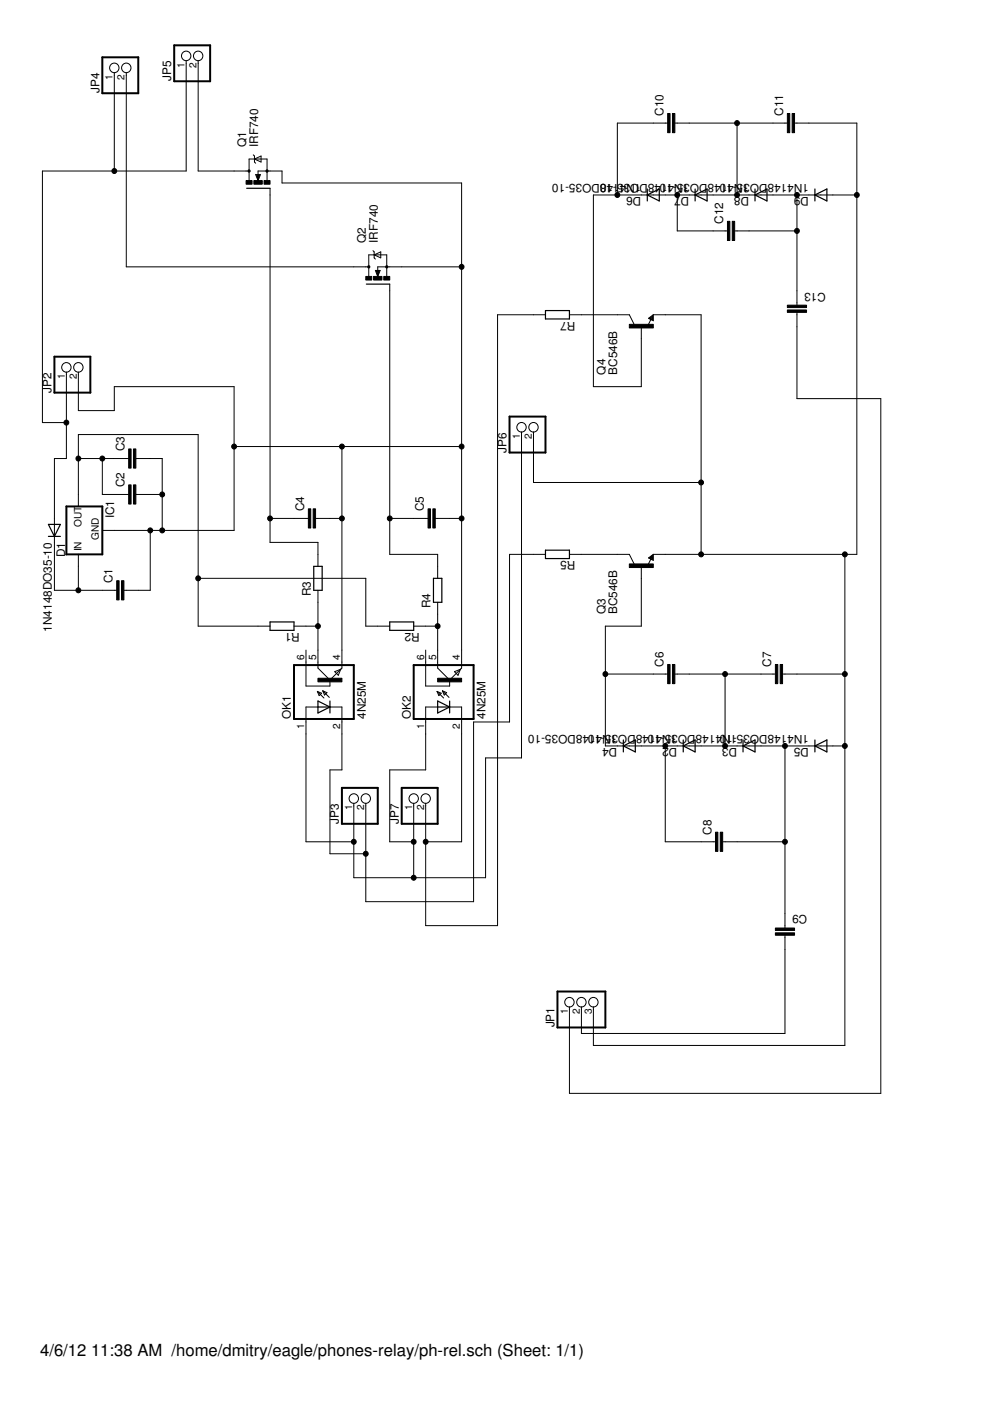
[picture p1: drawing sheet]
<svg xmlns="http://www.w3.org/2000/svg" width="210mm" height="297mm" viewBox="0 0 210 297" stroke-linecap="round" stroke-linejoin="round" font-family="sans-serif">
<g fill="none" stroke="#000" stroke-width=".21">
<circle cx="24.2" cy="14.4" r="1"/>
<circle cx="26.8" cy="14.4" r="1"/>
<circle cx="39.5" cy="11.9" r="1"/>
<circle cx="42" cy="11.9" r="1"/>
<circle cx="14.1" cy="77.9" r="1"/>
<circle cx="16.6" cy="77.9" r="1"/>
<circle cx="110.6" cy="90.6" r="1"/>
<circle cx="113.1" cy="90.6" r="1"/>
<circle cx="75" cy="169.3" r="1"/>
<circle cx="77.5" cy="169.3" r="1"/>
<circle cx="87.7" cy="169.3" r="1"/>
<circle cx="90.2" cy="169.3" r="1"/>
<circle cx="120.7" cy="212.5" r="1"/>
<circle cx="123.3" cy="212.5" r="1"/>
<circle cx="125.8" cy="212.5" r="1"/>
</g>
<g fill="#000" stroke="#000" stroke-width=".21">
<path d="M24.2 15.4v.6zM24.2 16v20.3zM26.8 15.4v.6zM39.5 12.8v.6zM39.5 13.4v22.9zM42 12.8v.6zM9 36.3v53.3zM9 36.3h15.2zM24.2 36.3h15.3zM42 13.4v22.9zM49.6 36.3h2.6zM42 36.3h7.6z"/>
<path d="M52.2 36.3h.6zM52.8 36.3v2zM52.8 33.7v2.6zM52.8 33.7h1.2zM54 33.7h2.6zM54 33.7l1.3 .7zM54 33.7v.7zM54 33.1v.6zM53.7 32.8l.3 .3zM54 34.4l.2 .2zM54.2 37l.5 1.3zM54.7 36.3h1.9z"/>
<path d="M55.2 37l-.5 1.3zM54.7 36.3v.8zM54.2 37h1zM55.3 33.1v1.3zM54 33.7l1.3-.6zM56.6 36.3v2zM56.6 33.7v2.6zM56.6 36.3h.7zM57.3 39.9v1.4zM57.3 36.3h2.5zM59.8 36.3v2.5zM59.8 38.8h38.1z"/>
<path d="M130.9 26.1v15.2zM138.5 26.1h2.6zM130.9 26.1h7.6zM141.1 26.1h.5zM143.1 26.1h.5zM143.6 26.1h2.5zM146.1 26.1h10.2zM163.9 26.1h2.5zM156.3 26.1h7.6zM166.4 26.1h.5zM168.5 26.1h.5zM169 26.1h2.5z"/>
<path d="M171.5 26.1h10.2zM26.8 16v40.6zM75 56.6h2.6zM26.8 56.6h48.2zM77.6 56.6h.6zM78.2 56.6v2zM78.2 54v2.6zM78.2 54h1.1zM79.3 54h2.7zM79.3 54l1.4 .7zM79.3 54v.7zM79.3 53.4v.6z"/>
<path d="M79.1 53.1l.2 .3zM79.3 54.7l.3 .2zM79.6 57.3l.5 1.3zM80.1 56.6h1.9zM80.6 57.3l-.5 1.3zM80.1 56.6v.9zM79.6 57.3h1zM80.7 53.4v1.3zM79.3 54l1.4-.6zM82 56.6v2zM82 54v2.6zM82 56.6h.6z"/>
<path d="M82.6 56.6h2.6zM85.2 56.6h12.7zM97.9 38.8v17.8zM125.8 41.3h5.1zM130.9 41.3h5.1zM136 41.3h2.5zM138.5 41.3h2.6zM141.1 41.3h2.5zM143.6 41.3h2.5zM143.6 41.3v7.7zM146.1 41.3h2.6zM151.2 49h2.5z"/>
<path d="M148.7 41.3h2.5zM143.6 49h7.6zM151.2 41.3h5.1zM153.7 49h.5zM155.8 49h.5zM156.3 41.3h2.5zM156.3 26.1v15.2zM156.3 49h2.5zM158.8 41.3h2.6zM158.8 49h10.2zM161.4 41.3h2.5zM163.9 41.3h5.1z"/>
<path d="M169 41.3h2.5zM169 41.3v7.7zM171.5 41.3h2.6zM174.1 41.3h2.5zM176.6 41.3h5.1zM181.7 26.1v15.2zM181.7 41.3v76.2zM14.1 78.9v.5zM14.1 79.4v10.2zM16.6 78.9v.5zM82.6 60.2v1.5zM105.5 66.7v129.6z"/>
<path d="M113.1 66.7h2.6zM105.5 66.7h7.6zM120.7 66.7h2.6zM130.9 66.7h2.5zM123.3 66.7h7.6zM133.4 66.7l1 2.1zM136 69.3v2.5zM136 71.8v10.2zM137.5 67.5l1-.8zM138 67.7l-.6 1.3zM138.5 66.7v1.3zM137.5 67.5l1 .5z"/>
<path d="M138.5 66.7h2.6zM141.1 66.7h7.6zM169 61.7v2.5zM169 66.7v2.6zM169 64.2v.5zM169 66.2v.5zM169 49v12.7zM9 89.6h5.1zM14.1 89.6v7.6zM11.5 97.2h2.6zM16.6 97.2h5.1zM16.6 92.1v5.1z"/>
<path d="M16.6 79.4v7.7zM21.7 97.2h2.5zM24.2 97.2h2.6zM16.6 87.1h7.6zM24.2 82v5.1zM26.8 97.2h.5zM28.8 97.2h.5zM29.3 97.2h2.6zM31.9 97.2h2.5zM34.4 97.2v7.6zM16.6 92.1h25.4zM24.2 82h25.4z"/>
<path d="M49.6 82v12.7zM49.6 94.7h22.9zM72.5 94.7h25.4zM97.9 56.6v38.1zM110.6 91.6v.5zM110.6 92.1v68.6zM113.1 91.6v.5zM125.8 41.3v40.7zM125.8 82h10.2zM169 69.3v15.2zM169 84.5h17.8zM11.5 109.9v2.6z"/>
<path d="M11.5 112.5v2.5zM11.5 97.2v12.7zM11.5 115v10.2zM16.6 104.8v2.6zM16.6 97.2v7.6zM21.7 97.2v7.6zM24.2 104.8h2.6zM21.7 112.5h2.5zM21.7 104.8h2.5zM24.2 112.5h7.7zM26.8 104.8h.5zM28.8 104.8h.5z"/>
<path d="M29.3 104.8h2.6zM31.9 112.5h2.5zM31.9 104.8h2.5zM34.4 104.8v7.7zM34.4 112.5h15.2zM49.6 94.7v17.8zM57.3 109.9v5.1zM57.3 41.3v68.6zM62.3 109.9h2.6zM57.3 109.9h5zM64.9 109.9h.5zM66.9 109.9h.5z"/>
<path d="M67.4 117.5v2.6zM57.3 115h10.1zM67.4 115v2.5zM67.4 109.9h2.6zM70 109.9h2.5zM72.5 94.7v15.2zM82.6 109.9v7.6zM82.6 61.7v48.2zM87.7 109.9h2.6zM82.6 109.9h5.1zM90.3 109.9h.5zM92.3 109.9h.5z"/>
<path d="M82.6 117.5h10.2zM92.8 109.9h2.5zM95.3 109.9h2.6zM97.9 94.7v15.2zM108 117.5h5.1zM113.1 117.5h2.6zM113.1 92.1v10.2zM120.7 117.5h2.6zM123.3 117.5h7.6zM130.9 117.5h2.5zM133.4 117.5l1 2.1zM137.5 118.3l1-.8z"/>
<path d="M138 118.5l-.6 1.3zM138.5 117.5v1.3zM137.5 118.3l1 .5zM138.5 117.5h2.6zM141.1 117.5h7.6zM148.7 102.3v15.2zM113.1 102.3h35.6zM148.7 66.7v35.6zM148.7 117.5h30.4zM179.1 117.5h2.6zM11.5 125.2h5.1zM16.6 117.5v2.6z"/>
<path d="M16.6 120.1v5.1zM16.6 125.2h5.1zM21.7 125.2h2.5zM24.2 125.2h.5zM26.3 125.2h.5zM26.8 125.2h2.5zM29.3 125.2h2.6zM31.9 112.5v12.7zM42 122.6v10.2zM42 92.1v30.5zM54.7 132.8h2.6zM42 132.8h12.7z"/>
<path d="M62.3 132.8h2.6zM64.9 137.8v2.6zM67.4 125.2v2.5zM67.4 137.8v2.6zM64.9 132.8h2.5zM67.4 132.8v5zM67.4 127.7v5.1zM72.5 137.8v2.6zM72.5 109.9v27.9zM77.6 122.6v10.2zM42 122.6h35.6zM80.1 132.8h2.5z"/>
<path d="M77.6 132.8h2.5zM87.7 132.8h2.6zM90.3 137.8v2.6zM92.8 120.1v2.5zM92.8 127.7v2.5zM92.8 137.8v2.6zM92.8 117.5v2.6zM90.3 132.8h2.5zM92.8 132.8v5zM92.8 130.2v2.6zM97.9 137.8v2.6zM97.9 109.9v27.9z"/>
<path d="M128.4 132.8h7.6zM136 120.1v2.5zM136 122.6v10.2zM64.9 153.1v2.5zM64.9 140.4v5.1zM64.9 149.9v3.2zM64.9 149.9h2.5zM67.3 146.6l.4 .9zM67.4 141.6l2.6 2.6zM67.4 140.4v1.2zM67.7 147.5l.5-.5zM67.3 146.6l.9 .4z"/>
<path d="M68.4 146.5l.4 .9zM67.3 146.6l1.4 1.4zM68.8 147.4l.5-.5zM68.4 146.5l.9 .4zM68.4 146.5l1.4 1.4zM64.9 145.5h5.1zM70 144.4v1.1zM70 149.9h2.5zM70 144.2l2.2-2.3zM71 142.4l1.2-.5zM71 142.4l.7 .8zM72.2 141.9l.3-.3z"/>
<path d="M72.2 141.9l-.5 1.3zM72.5 153.1v2.5zM72.5 149.9v3.2zM72.5 140.4v1.2zM72.5 155.6v7.6zM90.3 153.1v2.5zM90.3 140.4v5.1zM90.3 149.9v3.2zM90.3 149.9h2.5zM90.3 155.6v7.6zM92.7 146.6l.3 .9zM92.8 141.6l2.5 2.6z"/>
<path d="M92.8 140.4v1.2zM93 147.5l.6-.5zM92.7 146.6l.9 .4zM93.8 146.5l.4 .9zM92.7 146.6l1.4 1.4zM94.2 147.4l.5-.5zM93.8 146.5l.9 .4zM93.8 146.5l1.4 1.4zM90.3 145.5h5zM95.3 144.4v1.1zM95.3 149.9h2.6zM95.3 144.2l2.3-2.3z"/>
<path d="M96.3 142.4l1.3-.5zM96.3 142.4l.8 .8zM97.6 141.9l.3-.3zM97.6 141.9l-.5 1.3zM97.9 153.1v2.5zM97.9 149.9v3.2zM97.9 140.4v1.2zM97.9 155.6v22.9zM100.4 153.1h7.6zM108 117.5v35.6zM128.4 142.9v15.3zM128.4 142.9h10.1z"/>
<path d="M128.4 132.8v10.1zM130.9 158.2h2.5zM128.4 158.2h2.5zM133.4 158.2h2.6zM136 158.2h5.1zM138.5 142.9h2.6zM141.1 142.9h.5zM141.1 158.2h2.5zM143.6 158.2h2.5zM143.1 142.9h.5zM143.6 142.9h2.5zM146.1 142.9h7.6z"/>
<path d="M146.1 158.2h2.6zM148.7 158.2h5zM153.7 158.2h2.6zM153.7 142.9h7.7zM153.7 142.9v15.3zM156.3 158.2h2.5zM158.8 158.2h2.6zM161.4 142.9h2.5zM161.4 158.2h5zM163.9 142.9h.5zM165.9 142.9h.5zM166.4 158.2h5.1z"/>
<path d="M166.4 142.9h2.6zM171.5 158.2h2.6zM174.1 158.2h2.5zM176.6 158.2h2.5zM179.1 142.9v15.3zM169 142.9h10.1zM179.1 117.5v25.4zM64.9 155.6v22.9zM70 163.2v17.8zM70 163.2h2.5zM75 170.3v.6zM75 170.9v7.6z"/>
<path d="M64.9 178.5h10.1zM77.6 170.3v.6zM82.6 163.2v15.3zM82.6 178.5h5.1zM87.7 170.3v.6zM87.7 170.9v7.6zM90.3 170.3v.6zM82.6 163.2h7.7zM90.3 170.9v7.6zM90.3 178.5h7.6zM103 160.7v25.4zM103 160.7h7.6z"/>
<path d="M141.1 158.2v20.3zM148.7 178.5h2.5zM141.1 178.5h7.6zM151.2 178.5h.5zM153.2 178.5h.5zM153.7 178.5h2.6zM156.3 178.5h10.1zM166.4 158.2v20.3zM70 181h7.6zM75 178.5v7.6zM77.6 170.9v10.1zM77.6 181v10.2z"/>
<path d="M77.6 191.2h22.8zM87.7 178.5v7.6zM75 186.1h12.7zM90.3 178.5v17.8zM100.4 153.1v38.1zM87.7 186.1h15.3zM90.3 196.3h15.2zM166.4 193.7v2.6zM166.4 196.3v.5zM166.4 198.3v.5zM166.4 178.5v15.2zM120.7 213.5v.5z"/>
<path d="M120.7 214v17.8zM123.3 213.5v.5zM123.3 214v5.1zM123.3 219.1h43.1zM125.8 213.5v.5zM125.8 214v7.7zM166.4 198.8v2.5zM166.4 201.3v17.8zM120.7 231.8h66.1zM125.8 221.7h53.3zM179.1 158.2v63.5zM186.8 84.5v147.3z"/>
<circle cx="24.2" cy="36.3" r=".52"/>
<circle cx="156.3" cy="26.1" r=".52"/>
<circle cx="97.9" cy="56.6" r=".52"/>
<circle cx="130.9" cy="41.3" r=".52"/>
<circle cx="143.6" cy="41.3" r=".52"/>
<circle cx="156.3" cy="41.3" r=".52"/>
<circle cx="169" cy="41.3" r=".52"/>
<circle cx="169" cy="49" r=".52"/>
<circle cx="181.7" cy="41.3" r=".52"/>
<circle cx="14.1" cy="89.6" r=".52"/>
<circle cx="16.6" cy="97.2" r=".52"/>
<circle cx="21.7" cy="97.2" r=".52"/>
<circle cx="49.6" cy="94.7" r=".52"/>
<circle cx="72.5" cy="94.7" r=".52"/>
<circle cx="97.9" cy="94.7" r=".52"/>
<circle cx="31.8" cy="112.5" r=".52"/>
<circle cx="34.4" cy="104.8" r=".52"/>
<circle cx="34.4" cy="112.5" r=".52"/>
<circle cx="57.2" cy="109.9" r=".52"/>
<circle cx="72.5" cy="109.9" r=".52"/>
<circle cx="82.6" cy="109.9" r=".52"/>
<circle cx="97.9" cy="109.9" r=".52"/>
<circle cx="148.6" cy="117.5" r=".52"/>
<circle cx="148.6" cy="102.3" r=".52"/>
<circle cx="179.1" cy="117.5" r=".52"/>
<circle cx="16.6" cy="125.2" r=".52"/>
<circle cx="42" cy="122.6" r=".52"/>
<circle cx="67.4" cy="132.8" r=".52"/>
<circle cx="92.8" cy="132.8" r=".52"/>
<circle cx="128.3" cy="142.9" r=".52"/>
<circle cx="141" cy="158.2" r=".52"/>
<circle cx="153.7" cy="158.2" r=".52"/>
<circle cx="153.7" cy="142.9" r=".52"/>
<circle cx="166.4" cy="158.2" r=".52"/>
<circle cx="179.1" cy="158.2" r=".52"/>
<circle cx="179.1" cy="142.9" r=".52"/>
<circle cx="75" cy="178.5" r=".52"/>
<circle cx="87.7" cy="178.5" r=".52"/>
<circle cx="90.2" cy="178.5" r=".52"/>
<circle cx="166.4" cy="178.5" r=".52"/>
<circle cx="77.5" cy="181" r=".52"/>
<circle cx="87.7" cy="186.1" r=".52"/>
</g>
<g fill="#000" stroke="#000" stroke-width=".42">
<path d="M21.7 12.1v7.7zM21.7 19.8h7.6zM29.3 12.1v7.7zM21.7 12.1h7.6zM36.9 9.6v7.6zM36.9 17.2h7.7zM44.6 9.6v7.6zM36.9 9.6h7.7zM11.5 75.6v7.6zM11.5 75.6h7.7zM11.5 83.2h7.7zM19.2 75.6v7.6z"/>
<path d="M108 88.3v7.6zM108 95.9h7.7zM115.7 88.3v7.6zM108 88.3h7.7zM14.1 107.4v10.1zM14.1 117.5h7.6zM21.7 107.4v10.1zM14.1 107.4h7.6zM62.3 152.4h12.7zM62.3 141h12.7zM62.3 141v11.4zM75 141v11.4z"/>
<path d="M87.7 152.4h12.7zM87.7 141h12.7zM87.7 141v11.4zM100.4 141v11.4zM72.5 167v7.7zM72.5 174.7h7.6zM80.1 167v7.7zM72.5 167h7.6zM85.2 167v7.7zM85.2 174.7h7.6zM92.8 167v7.7zM85.2 167h7.6z"/>
<path d="M118.2 210.2v7.6zM118.2 217.8h10.2zM128.4 210.2v7.6zM118.2 210.2h10.2z"/>
</g>
<g fill="#000" stroke="#000" stroke-width=".21">
<path d="M52.2 38.3h1.2v.8h-1.2zM53.8 38.3h1.8v.8h-1.8zM56 38.3h1.3v.8h-1.3zM141.6 24.1h.5v4h-.5zM142.6 24.1h.5v4h-.5zM166.9 24.1h.5v4h-.5zM168 24.1h.5v4h-.5zM77.6 58.6h1.2v.8h-1.2zM79.2 58.6h1.8v.8h-1.8zM81.4 58.6h1.2v.8h-1.2zM154.2 46.9h.5v4.1h-.5zM155.3 46.9h.5v4.1h-.5z"/>
<path d="M133.4 68.8h5.1v.7h-5.1zM166.9 65.7h4.1v.5h-4.1zM166.9 64.7h4.1v.5h-4.1zM27.3 95.2h.5v4h-.5zM28.3 95.2h.5v4h-.5zM27.3 102.8h.5v4.1h-.5zM28.3 102.8h.5v4.1h-.5zM65.4 107.9h.5v4h-.5zM66.4 107.9h.5v4h-.5zM90.8 107.9h.5v4h-.5zM91.8 107.9h.5v4h-.5zM24.7 123.1h.6v4.1h-.6z"/>
<path d="M25.8 123.1h.5v4.1h-.5zM133.4 119.6h5.1v.7h-5.1zM67.4 143.8h5.1v.8h-5.1zM92.8 143.8h5.1v.8h-5.1zM141.6 140.9h.5v4h-.5zM142.6 140.9h.5v4h-.5zM164.4 140.9h.5v4h-.5zM165.4 140.9h.5v4h-.5zM151.7 176.4h.5v4.1h-.5zM152.7 176.4h.5v4.1h-.5zM164.4 197.8h4.1v.5h-4.1zM164.4 196.8h4.1v.5h-4.1z"/>
</g>
<g fill="#000" stroke="#000" stroke-width=".25">
<path d="M52.3 39.9h5zM137.2 41.3l2.6 1.3zM137.2 41.3v1.3zM137.2 40.1v1.2zM137.2 41.3l2.6-1.2zM139.8 40.1v2.5zM147.4 41.3l2.5 1.3zM147.4 41.3v1.3zM147.4 40.1v1.2zM147.4 41.3l2.5-1.2zM149.9 40.1v2.5zM160.1 41.3l2.5 1.3z"/>
<path d="M160.1 41.3v1.3zM160.1 40.1v1.2zM160.1 41.3l2.5-1.2zM162.6 40.1v2.5zM172.8 41.3l2.5 1.3zM172.8 41.3v1.3zM172.8 40.1v1.2zM172.8 41.3l2.5-1.2zM175.3 40.1v2.5zM77.7 60.2h4.9zM115.7 67.6h5zM115.7 65.8v1.8z"/>
<path d="M115.7 65.8h5zM120.7 65.8v1.8zM137.8 67.5l.5 .3zM138.3 67.4v.4zM138 67.5l.3-.1zM138.4 67v.8zM137.8 67.5l.6-.5zM10.3 111.2l1.2 2.5zM12.8 111.2l-1.3 2.5zM10.3 113.7h1.2zM11.5 113.7h1.3zM10.3 111.2h2.5z"/>
<path d="M115.7 118.4h5zM115.7 116.6v1.8zM115.7 116.6h5zM120.7 116.6v1.8zM137.8 118.3l.5 .3zM138.3 118.2v.4zM138 118.3l.3-.1zM138.4 117.8v.8zM137.8 118.3l.6-.5zM57.3 133.6h5zM57.3 131.9v1.7zM57.3 131.9h5z"/>
<path d="M62.3 131.9v1.7zM66.5 120.1v5.1zM68.3 120.1v5.1zM66.5 120.1h1.8zM66.5 125.2h1.8zM82.6 133.6h5.1zM82.6 131.9v1.7zM82.6 131.9h5.1zM87.7 131.9v1.7zM91.9 122.6v5.1zM93.7 122.6v5.1zM91.9 122.6h1.8z"/>
<path d="M91.9 127.7h1.8zM67.4 148.6l2.6 1.3zM67.4 148.6v1.3zM67.4 149.9h2.6zM67.4 149.9v1.3zM67.4 151.2l2.6-1.3zM70 148.6v1.3zM70 149.9v1.3zM92.8 148.6l2.5 1.3zM92.8 148.6v1.3zM92.8 149.9h2.5zM92.8 149.9v1.3z"/>
<path d="M92.8 151.2l2.5-1.3zM95.3 148.6v1.3zM95.3 149.9v1.3zM132.2 158.2l2.5 1.2zM132.2 158.2v1.2zM132.2 156.9v1.3zM132.2 158.2l2.5-1.3zM134.7 156.9v2.5zM144.9 158.2l2.5 1.2zM144.9 158.2v1.2zM144.9 156.9v1.3zM144.9 158.2l2.5-1.3z"/>
<path d="M147.4 156.9v2.5zM157.5 158.2l2.6 1.2zM157.5 158.2v1.2zM157.5 156.9v1.3zM157.5 158.2l2.6-1.3zM160.1 156.9v2.5zM172.8 158.2l2.5 1.2zM172.8 158.2v1.2zM172.8 156.9v1.3zM172.8 158.2l2.5-1.3zM175.3 156.9v2.5z"/>
</g>
<path d="M52.7 36.2h.2v.2h-.2zM56.5 36.2h.2v.2h-.2zM78.1 56.5h.2v.2h-.2zM81.9 56.5h.2v.2h-.2z" fill="none" stroke="#000" stroke-width=".42"/>
<path d="M54.5 37.1l.2 .9zM55 37.1l-.3 .9zM54.7 37.1v.3zM54.7 37.1h.3zM79.8 57.5l.3 .9zM80.3 57.5l-.2 .9zM80.1 57.5v.2zM80.1 57.5h.2z" fill="#000" stroke="#000" stroke-width=".32"/>
<g font-size="3.5">
<text x="8.5" y="287.5">4/6/12</text>
<text x="19.3" y="287.5">11:38 AM /home/dmitry/eagle/phones-relay/ph-rel.sch (Sheet: 1/1)</text>
</g>
<g font-size="2.5">
<text x="36.3" y="17.2" transform="rotate(-90 36.3 17.2)">JP5</text>
<text x="21.1" y="19.8" transform="rotate(-90 21.1 19.8)">JP4</text>
<text x="140.7" y="24.6" transform="rotate(-90 140.7 24.6)">C10</text>
<text x="166.1" y="24.6" transform="rotate(-90 166.1 24.6)">C11</text>
<text x="52.2" y="31.2" transform="rotate(-90 52.2 31.2)">Q1</text>
<text x="54.7" y="31.2" transform="rotate(-90 54.7 31.2)">IRF740</text>
<text x="130" y="39" transform="rotate(-180 130 39)">18</text>
<text x="136" y="41.8" transform="rotate(-180 136 41.8)">D6</text>
<text x="146.1" y="39" transform="rotate(-180 146.1 39)">1N4148D1ON3451-40DO35-10</text>
<text x="146.1" y="41.8" transform="rotate(-180 146.1 41.8)">D7</text>
<text x="156.2" y="39" transform="rotate(-180 156.2 39)">-411048DO35-10</text>
<text x="158.8" y="39" transform="rotate(-180 158.8 39)">1N</text>
<text x="158.8" y="41.8" transform="rotate(-180 158.8 41.8)">D8</text>
<text x="171.5" y="39" transform="rotate(-180 171.5 39)">1N4148DO35</text>
<text x="171.5" y="41.8" transform="rotate(-180 171.5 41.8)">D9</text>
<text x="153.4" y="47.4" transform="rotate(-90 153.4 47.4)">C12</text>
<text x="77.6" y="51.5" transform="rotate(-90 77.6 51.5)">Q2</text>
<text x="80.1" y="51.5" transform="rotate(-90 80.1 51.5)">IRF740</text>
<text x="175.1" y="62" transform="rotate(-180 175.1 62)">C13</text>
<text x="122" y="68.2" transform="rotate(-180 122 68.2)">R7</text>
<text x="10.9" y="83.2" transform="rotate(-90 10.9 83.2)">JP2</text>
<text x="128.3" y="79.4" transform="rotate(-90 128.3 79.4)">Q4</text>
<text x="130.9" y="79.4" transform="rotate(-90 130.9 79.4)">BC546B</text>
<text x="26.4" y="95.7" transform="rotate(-90 26.4 95.7)">C3</text>
<text x="107.4" y="95.9" transform="rotate(-90 107.4 95.9)">JP6</text>
<text x="26.4" y="103.3" transform="rotate(-90 26.4 103.3)">C2</text>
<text x="24.2" y="109.9" transform="rotate(-90 24.2 109.9)">IC1</text>
<text x="64.5" y="108.4" transform="rotate(-90 64.5 108.4)">C4</text>
<text x="89.9" y="108.4" transform="rotate(-90 89.9 108.4)">C5</text>
<text x="13.8" y="118.2" transform="rotate(-90 13.8 118.2)">D1</text>
<text x="122" y="119" transform="rotate(-180 122 119)">R5</text>
<text x="23.9" y="123.6" transform="rotate(-90 23.9 123.6)">C1</text>
<text x="65.9" y="126.4" transform="rotate(-90 65.9 126.4)">R3</text>
<text x="91.3" y="129" transform="rotate(-90 91.3 129)">R4</text>
<text x="128.3" y="130.2" transform="rotate(-90 128.3 130.2)">Q3</text>
<text x="130.9" y="130.2" transform="rotate(-90 130.9 130.2)">BC546B</text>
<text x="11" y="133.9" transform="rotate(-90 11 133.9)">1N4148DO35-10</text>
<text x="63.6" y="134.3" transform="rotate(-180 63.6 134.3)">R1</text>
<text x="89" y="134.3" transform="rotate(-180 89 134.3)">R2</text>
<text x="140.7" y="141.4" transform="rotate(-90 140.7 141.4)">C6</text>
<text x="163.5" y="141.4" transform="rotate(-90 163.5 141.4)">C7</text>
<text x="61.7" y="152.4" transform="rotate(-90 61.7 152.4)">OK1</text>
<text x="77.6" y="152.4" transform="rotate(-90 77.6 152.4)">4N25M</text>
<text x="87.1" y="152.4" transform="rotate(-90 87.1 152.4)">OK2</text>
<text x="103" y="152.4" transform="rotate(-90 103 152.4)">4N25M</text>
<text x="128.3" y="155.8" transform="rotate(-180 128.3 155.8)">-411048DO35-10</text>
<text x="130.9" y="155.8" transform="rotate(-180 130.9 155.8)">1N</text>
<text x="143.6" y="155.8" transform="rotate(-180 143.6 155.8)">1N4148DO35</text>
<text x="156.2" y="155.8" transform="rotate(-180 156.2 155.8)">-104148DO35-10</text>
<text x="171.5" y="155.8" transform="rotate(-180 171.5 155.8)">1N4148DO351N</text>
<text x="130.9" y="158.6" transform="rotate(-180 130.9 158.6)">D4</text>
<text x="143.6" y="158.6" transform="rotate(-180 143.6 158.6)">D2</text>
<text x="156.3" y="158.6" transform="rotate(-180 156.3 158.6)">D3</text>
<text x="171.5" y="158.6" transform="rotate(-180 171.5 158.6)">D5</text>
<text x="71.8" y="174.7" transform="rotate(-90 71.8 174.7)">JP3</text>
<text x="84.5" y="174.7" transform="rotate(-90 84.5 174.7)">JP7</text>
<text x="150.8" y="177" transform="rotate(-90 150.8 177)">C8</text>
<text x="171.2" y="194.1" transform="rotate(-180 171.2 194.1)">C9</text>
<text x="117.6" y="217.8" transform="rotate(-90 117.6 217.8)">JP1</text>
</g>
<g font-size="2.1">
<text x="23.9" y="16.9" transform="rotate(-90 23.9 16.9)">1</text>
<text x="26.4" y="16.9" transform="rotate(-90 26.4 16.9)">2</text>
<text x="39.1" y="14.4" transform="rotate(-90 39.1 14.4)">1</text>
<text x="41.7" y="14.4" transform="rotate(-90 41.7 14.4)">2</text>
<text x="13.7" y="80.4" transform="rotate(-90 13.7 80.4)">1</text>
<text x="16.3" y="80.4" transform="rotate(-90 16.3 80.4)">2</text>
<text x="110.2" y="93.1" transform="rotate(-90 110.2 93.1)">1</text>
<text x="112.8" y="93.1" transform="rotate(-90 112.8 93.1)">2</text>
<text x="17.3" y="111.8" transform="rotate(-90 17.3 111.8)">OUT</text>
<text x="17.3" y="116.9" transform="rotate(-90 17.3 116.9)">IN</text>
<text x="20.9" y="114.5" transform="rotate(-90 20.9 114.5)">GND</text>
<text x="64.5" y="140" transform="rotate(-90 64.5 140)">6</text>
<text x="67.1" y="140" transform="rotate(-90 67.1 140)">5</text>
<text x="72.1" y="140" transform="rotate(-90 72.1 140)">4</text>
<text x="89.9" y="140" transform="rotate(-90 89.9 140)">6</text>
<text x="92.4" y="140" transform="rotate(-90 92.4 140)">5</text>
<text x="97.5" y="140" transform="rotate(-90 97.5 140)">4</text>
<text x="64.5" y="154.6" transform="rotate(-90 64.5 154.6)">1</text>
<text x="72.1" y="154.6" transform="rotate(-90 72.1 154.6)">2</text>
<text x="89.9" y="154.6" transform="rotate(-90 89.9 154.6)">1</text>
<text x="97.5" y="154.6" transform="rotate(-90 97.5 154.6)">2</text>
<text x="74.7" y="171.8" transform="rotate(-90 74.7 171.8)">1</text>
<text x="77.2" y="171.8" transform="rotate(-90 77.2 171.8)">2</text>
<text x="87.4" y="171.8" transform="rotate(-90 87.4 171.8)">1</text>
<text x="89.9" y="171.8" transform="rotate(-90 89.9 171.8)">2</text>
<text x="120.4" y="215" transform="rotate(-90 120.4 215)">1</text>
<text x="122.9" y="215" transform="rotate(-90 122.9 215)">2</text>
<text x="125.5" y="215" transform="rotate(-90 125.5 215)">3</text>
</g>
</svg>
